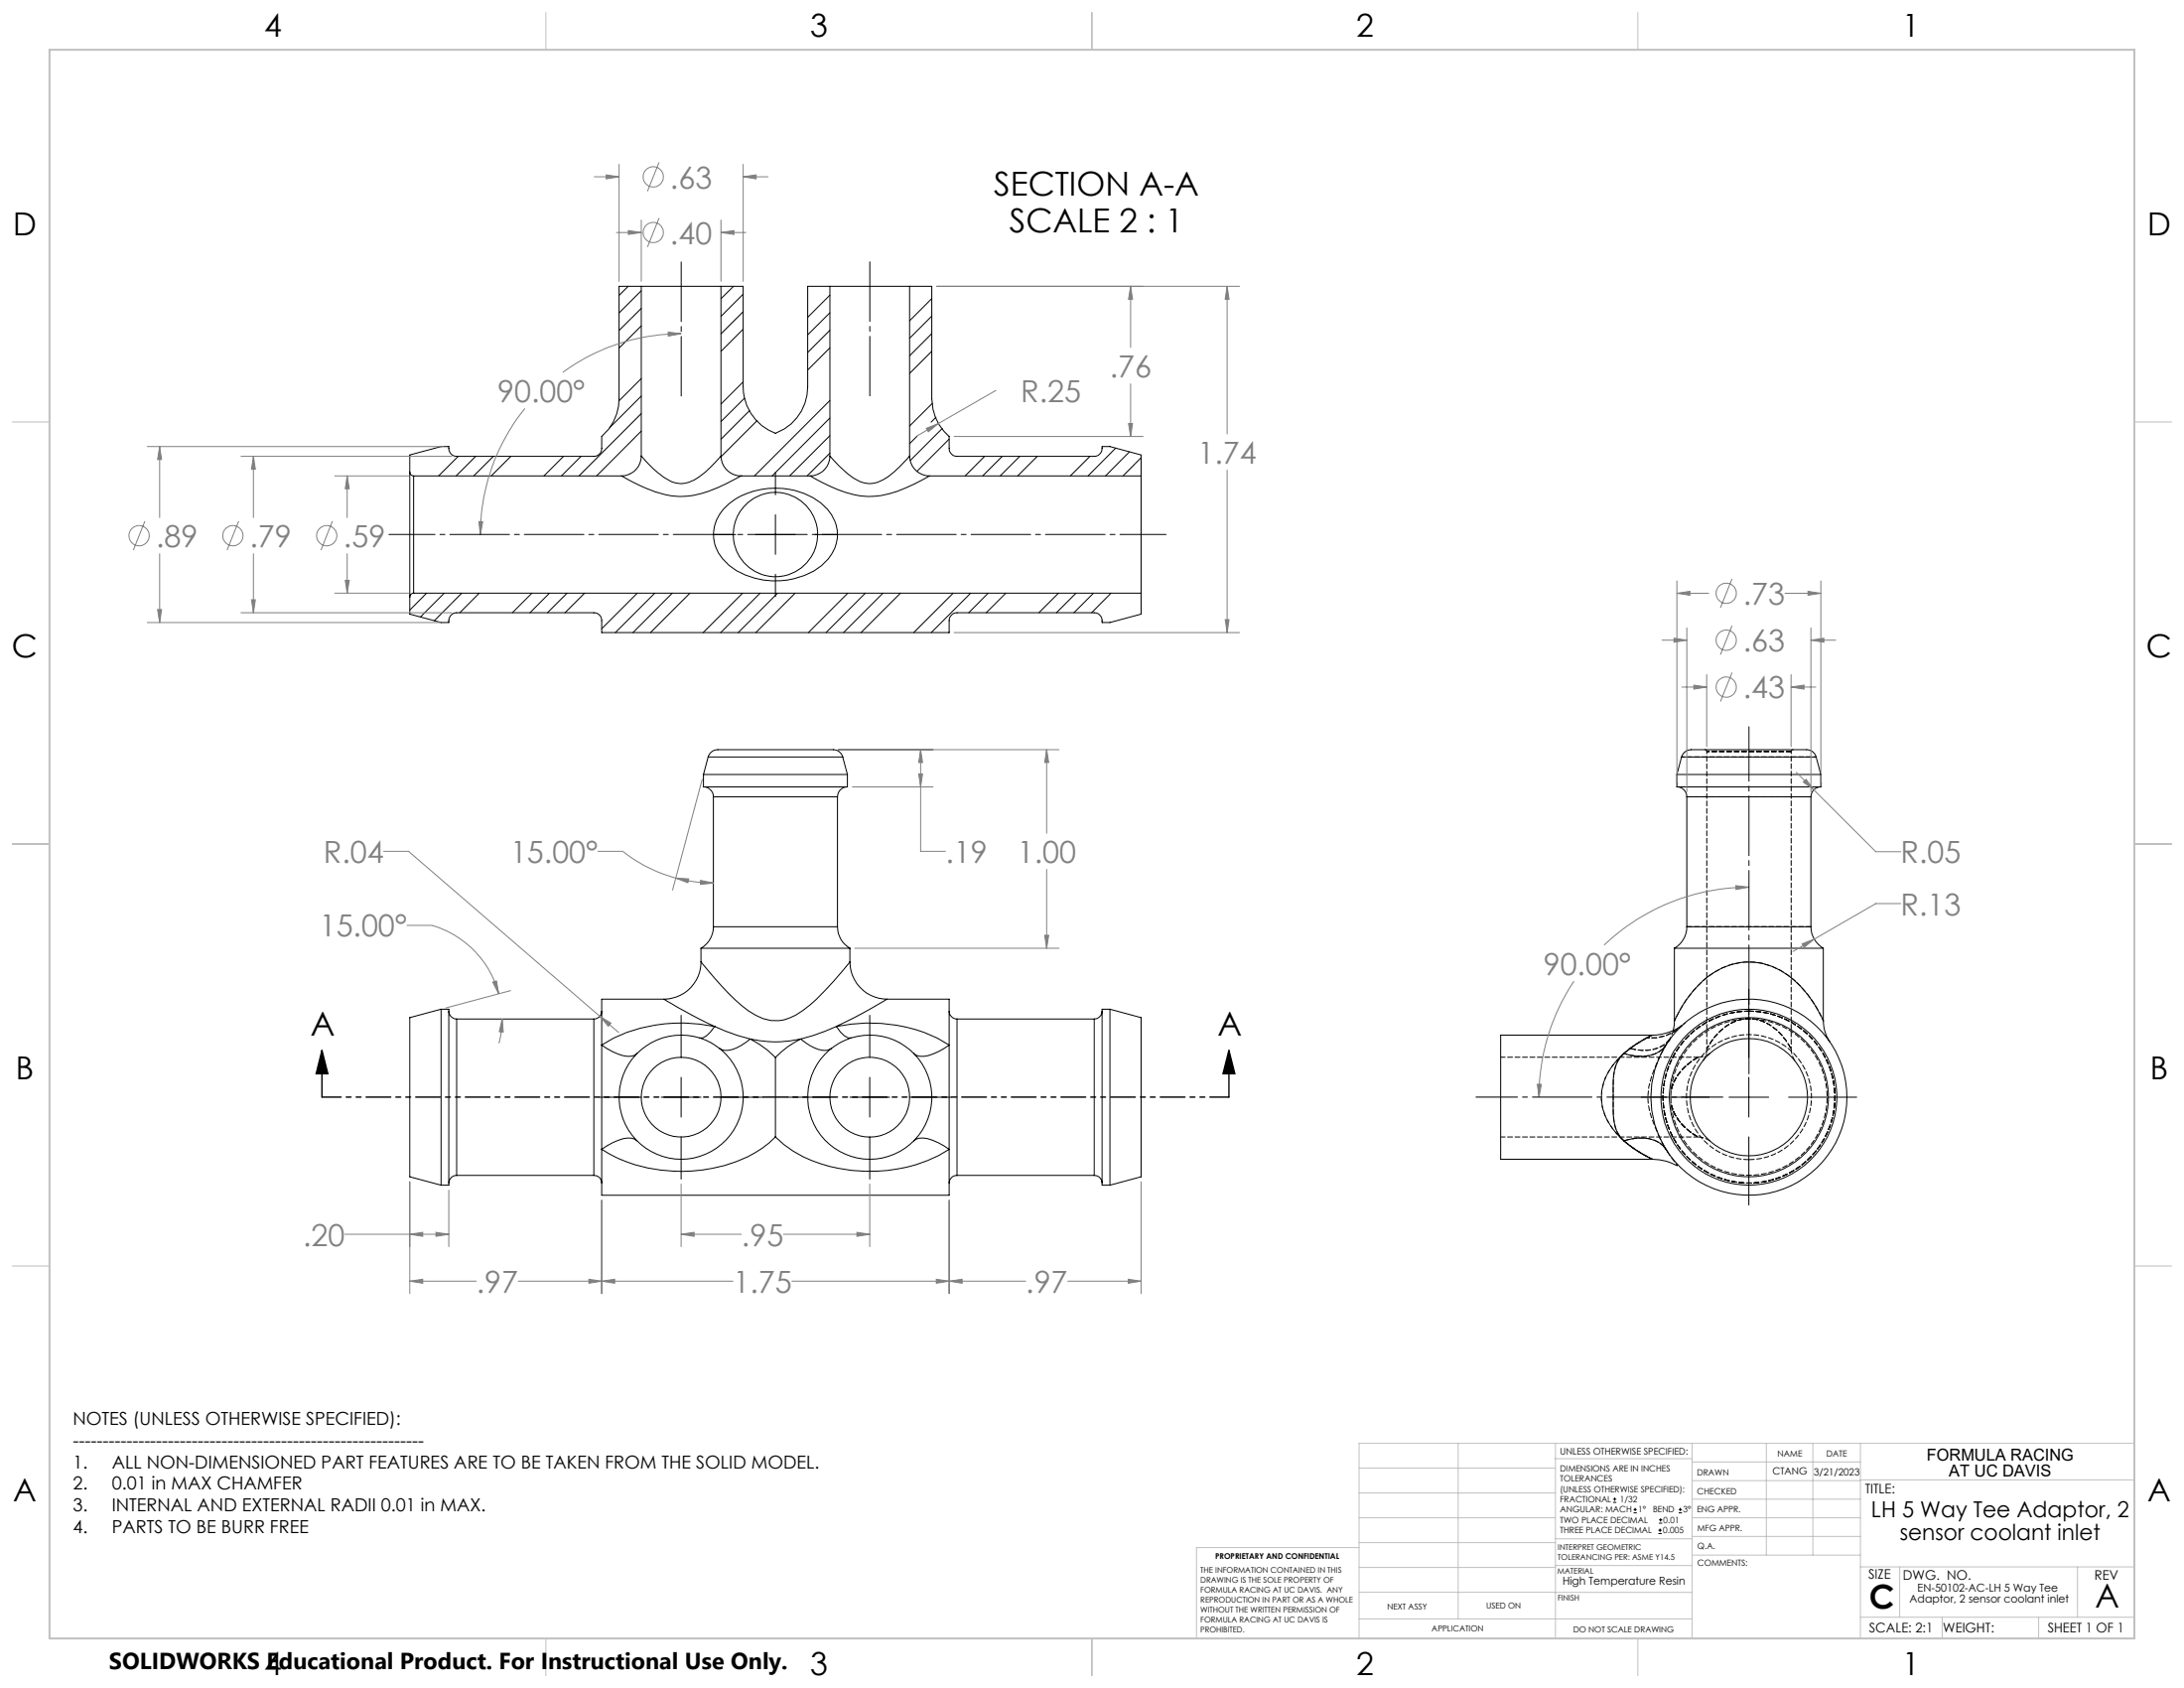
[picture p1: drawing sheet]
<svg xmlns="http://www.w3.org/2000/svg" width="559mm" height="432mm" viewBox="0 0 559 432" stroke-linecap="round" stroke-linejoin="round" font-family="sans-serif">
<g fill="none" stroke="#000" stroke-width=".25">
<path d="M160.7 73.2l-2.3 2.4M164.1 74.4l-5.7 5.6M164.1 78.9l-5.7 5.6M164.1 73.2h20.4M164.1 73.2h-5.7v28.8a12.7 12.7 0 0 1-4.4 9.7v3a1.99 1.99 0 0 1-2.1 2h-35.1a2.11 2.11 0 0 1-2-2.5h-1.9l-8.1 2.2v4.3M164.1 73.2v43.5M184.5 73.2h5.6v25.8a12.7 12.7 0 0 0 8.3 11.8 12.7 12.7 0 0 0 8.3-11.8v-25.8h5.6M184.5 73.2v43.5M187.7 73.2l-3.2 3.2M190.1 75.2l-5.6 5.7M190.1 79.7l-5.6 5.7M212.3 75.5l-5.6 5.7"/>
<path d="M212.3 73.2h20.4M212.3 73.2v43.5M232.7 73.2h5.7v28.8a12.7 12.7 0 0 0 4.5 9.7v3a2.05 2.05 0 0 0 2 2h35.1a2.11 2.11 0 0 0 2-2.5h2l8 2.2v5.3M232.7 73.2v43.5M238.4 76.4l-5.7 5.7M164.1 96.8l-5.8 5.8M164.1 83.4l-5.7 5.6M190.1 97.7l-5.6 5.7M190.1 84.2l-5.6 5.7M212.3 80l-5.6 5.7M212.3 84.5l-5.6 5.7M212.3 89l-5.6 5.7"/>
<path d="M238.4 80.9l-5.7 5.6M238.4 89.9l-5.7 5.6M238.4 85.3l-5.7 5.7M117.2 116.7l-5 5M121.7 116.7l-5 5M126.2 116.7l-5 5M130.7 116.7l-5 5M144.2 116.7l-5 5M148.7 116.7l-5 5M164.1 105.8l-16 15.9M164.1 110.3l-11.5 11.4M164.1 101.3l-8.1 8.1"/>
<path d="M164.1 116.7a5.1 5.1 0 0 1-5.1 5M164.1 116.7a28.5 28.5 0 0 0 7.8 6.5 6.7 6.7 0 0 0 7-1.2l3-2.5 2.6-2.8M184.5 116.7a5.1 5.1 0 0 0 5 5M190.5 101.8l-6 6M191.8 105l-7.3 7.4M193.7 107.6l-9.2 9.2M212.3 102.4l-19.3 19.3M212.3 106.9l-14.7 14.8M212.3 111.4l-10.3 10.3M212.3 115.9l-5.8 5.8M212.3 116.7a5.1 5.1 0 0 1-5 5M212.3 116.7a38.4 38.4 0 0 0 6 5.6 7.1 7.1 0 0 0 8.9-.3l3-2.6 2.5-2.7"/>
<path d="M232.7 116.7a5.1 5.1 0 0 0 5.1 5M234.6 111.6l-1.9 1.9M238.5 103.2l-5.8 5.8M239.5 106.7l-1.3 1.3M241.1 109.6l-8.2 8.2M242.9 112.3l-8.3 8.3M251.9 116.7l-5 5M256.4 116.7l-5 5M260.9 116.7l-5 5M265.4 116.7l-5 5M278.9 116.7l-5 5M285.5 114.6l-7.1 7.1"/>
<path d="M289 115.6l-6.1 6.1M292 117.1l-4.7 4.6M104.8 120.7a1.02 1.02 0 0 0 1 1M104.8 120.7v32.1M105.8 121.7v30M105.8 121.7h53.2M159 121.7l.1 .1a43.9 43.9 0 0 0 12.8 5.1 22.6 22.6 0 0 0 13.7-3.1l3.9-2M182.5 136.7h5.7M185.1 130.3a19 19 0 0 1 18.3-4.8 14 14 0 0 1 10.5 8.6 9.9 9.9 0 0 1-3.7 10.6 19.8 19.8 0 0 1-23.7-.1 9.7 9.7 0 0 1-1.4-14.3zM189.5 121.7h.1M189.5 121.7h17.8M193.3 136.7h10.2"/>
<path d="M198.4 120.9v5.7M198.4 131.7v10.1M207.3 121.7l.1 .1a42.1 42.1 0 0 0 12.8 5.1l1.8 .1a29.8 29.8 0 0 0 14.9-4.7l.9-.6M208.6 136.7h5.7M237.8 121.7h54.2M292 121.7v30M105.8 151.7a.97 .97 0 0 0-1 1.1M105.8 151.7h186.2M109.1 151.7l-4.3 4.4M113.7 151.7l-6.1 6.1M118.1 151.7l-7 7.1M122.6 151.7l-4.9 5"/>
<path d="M136.1 151.7l-5 5M140.6 151.7l-5 5M145.1 151.7l-5 5M149.6 151.7l-5 5M163.1 151.7l-9.1 9.1M167.5 151.7l-10.1 10.1M172 151.7l-10 10.1M176.5 151.7l-10.1 10.1M190 151.7l-10.1 10.1M194.5 151.7l-10.1 10.1M198.4 146.9v5.7M199 151.7l-10.1 10.1"/>
<path d="M203.4 151.7l-10 10.1M216.9 151.7l-10.1 10.1M221.4 151.7l-10.1 10.1M225.9 151.7l-10.1 10.1M230.4 151.7l-10.1 10.1M243.9 151.7l-10.1 10.1M248.4 151.7l-10.1 10.1M252.8 151.7l-4.9 5M257.4 151.7l-5.1 5M270.8 151.7l-5 5M275.3 151.7l-5 5M279.8 151.7l-5 5"/>
<path d="M284.3 151.7l-5 5M292 151.7v5.4l-8 2.1h-2a2.1 2.1 0 0 0-2-2.5h-35.1a2.05 2.05 0 0 0-2 2.1v3h-88.9v-3a1.99 1.99 0 0 0-2.1-2.1h-35.1a2.11 2.11 0 0 0-2 2.5h-1.9l-8.1-2.1v-4.3M242.9 161.7l-.1 .1M180 198.1h36.8M180 198.1v3.2M181.2 193.6a3.1 3.1 0 0 1 3.7-1.8h27a3 3 0 0 1 3.7 1.8M181.2 193.6h34.4M181.2 193.6l-1.2 4.5M215.6 193.6l1.2 4.5M216.8 198.1v3.2M429 198.1h36.9M429 198.1v3.2"/>
<path d="M430.2 193.6a3.1 3.1 0 0 1 3.8-1.8h27a3 3 0 0 1 3.7 1.8M430.2 193.6h34.5M430.2 193.6l-1.2 4.5M464.7 193.6l1.2 4.5M465.9 198.1v3.2M180 201.3a2.53 2.53 0 0 1 2.5 2.5M180 201.3h36.8M182.5 203.8h31.8M182.5 203.8v33.3M214.3 203.8v33.3M216.8 201.3a2.53 2.53 0 0 0-2.5 2.5M429 201.3a2.53 2.53 0 0 1 2.6 2.5"/>
<path d="M429 201.3h36.9M431.6 203.8h31.7M431.6 203.8v33.3M463.3 203.8v33.3M465.9 201.3a2.53 2.53 0 0 0-2.6 2.5M182.5 237.1a6.3 6.3 0 0 1-3.1 5.5M182.5 237.1h31.8M214.3 237.1a6.3 6.3 0 0 0 3.2 5.5M431.6 237.1a6.3 6.3 0 0 1-3.2 5.5M431.6 237.1h31.7M463.3 237.1a6.3 6.3 0 0 0 3.2 5.5M112.9 258.2v45"/>
<path d="M112.9 258.2l-8.1 2.1v40.7l8.1 2.2M112.9 258.2h1.9v45h-1.9M114.8 258.7a2.05 2.05 0 0 0 2 2M154 258.7a1.99 1.99 0 0 1-2.1 2M169.9 255.6l7.2 4.1 5.7 2.9M174.3 259.7v10.8M179.4 246.1a9.5 9.5 0 0 1-9.5 9.5h-15.9v11.7M179.4 242.6h38.1M179.4 242.6v3.5M217.5 242.6l-.1 3.6a103.2 103.2 0 0 1-10.1 10.9 15 15 0 0 1-8 4 12.7 12.7 0 0 1-9.6-3.9 94.4 94.4 0 0 1-10.3-11.1M217.5 246.1a9.5 9.5 0 0 0 9.4 9.5M222.5 259.7v10.8"/>
<path d="M226.9 255.6h16v11.7M226.9 255.6l-6.1 3.5-6.8 3.5M242.9 258.7a2.05 2.05 0 0 0 2 2M282 258.7a2.05 2.05 0 0 1-2 2M284 258.2h-2v45h2M284 258.2v45M284 258.2l8 2.1v40.7l-8 2.2M428.4 242.6h38.1M428.4 242.6v18.5M447.5 253.1v17.4M466.5 242.6v18.6M116.8 260.7v40"/>
<path d="M116.8 260.7h35.1M151.9 260.7v40M154 267.3v26.7M154 267.3a12.1 12.1 0 0 0 7.6 2.9l.8-.3 .6-.4M174.3 275.6v10.2M182.8 262.6a39.7 39.7 0 0 0-28.8 4.7M182.8 262.6l-2 2.4-1 .5h-.8M182.8 262.6l5.9 2.3 3.3 .9M192 265.8l4.4 2.8 2 1.9M192 265.8a10.3 10.3 0 0 1-6.5 2.9l-1.4-.5M192 265.8a28.3 28.3 0 0 0 12.9 0M198.4 270.5v20.3"/>
<path d="M204.9 265.8a23 23 0 0 0-6.5 4.7M204.9 265.8a10.3 10.3 0 0 0 6.4 2.9l1.4-.5M214 262.6l1 1.4 1 1 1 .5h.8M214 262.6a39.4 39.4 0 0 1 28.9 4.7M214 262.6l-5.9 2.3-3.2 .9M222.5 275.6v10.2M242.9 267.3v26.7M242.9 267.3a12.1 12.1 0 0 1-7.7 2.9l-.8-.3-.6-.4M244.9 260.7v40M244.9 260.7h35.1M280 260.7v40M415.5 269.5a10.7 10.7 0 0 0-2.7 7.9v4.6a21.6 21.6 0 0 0 1 7.7l1.7 2.1"/>
<path d="M422.7 264.8h.1M422.7 264.8h-38.7v31.7h38.7l-.4-.2a30.8 30.8 0 0 1-6.8-4.5M422.7 264.8l-1.4 .7a30.1 30.1 0 0 0-5.8 4M426.2 267.3a7.6 7.6 0 0 1-7.4 2.9l-3.3-.7M428.4 261.1l-.3 2.5M428.4 261.1a29.5 29.5 0 0 1 10.5-12.5 16.5 16.5 0 0 1 20.2 2.2 31.9 31.9 0 0 1 7.4 10.4M430.4 262.3l-.3 .1a12.3 12.3 0 0 1-7.3 2.4M447.5 275.6v10.1M466.5 261.2a9.3 9.3 0 0 0 1.6 5.1M153.3 280.7h10.8M154 294v11.8h88.9v-11.8M163 291.8a3.7 3.7 0 0 0-3.6-.5 16.9 16.9 0 0 0-5.4 2.7"/>
<path d="M169.2 280.7h10.2M174.3 290.8v10.8M184.4 280.7h10.8M198.4 290.8a31 31 0 0 1-18.7 8.5 38.6 38.6 0 0 1-25.7-5.3M198.4 290.8a32.5 32.5 0 0 0 19.5 8.6 39.3 39.3 0 0 0 25-5.4M201.6 280.7h10.8M217.5 280.7h10.1M222.5 290.8v10.8M232.7 280.7h10.8M233.8 291.8a3.7 3.7 0 0 1 3.6-.5 17.2 17.2 0 0 1 5.5 2.7M415.5 291.8a11 11 0 0 1 9 .5l1.4 1.2M419.9 280.7h17.4"/>
<path d="M422.8 296.5a12.5 12.5 0 0 1 5.7 1.4l.7 .3M442.4 280.7h10.1M447.5 290.8v17.5M457.6 280.7h17.5M116.8 300.7a1.99 1.99 0 0 0-2 1.9M116.8 300.7h35.1M151.9 300.7a1.93 1.93 0 0 1 2.1 1.9M244.9 300.7a1.99 1.99 0 0 0-2 1.9M244.9 300.7h35.1M280 300.7a1.99 1.99 0 0 1 2 1.9M412.7 384.3h.9M412.7 383.5h.9"/>
<path d="M413.1 383.1v.8M418 387h.8M418 386.2h.8M418.4 385.7v.9M424.3 392.3h.9M424.3 391.4h.9M424.5 389.6h.8M424.5 388.8h.8M424.7 391v.9M424.9 388.4v.8M429.5 387h.9M429.5 386.2h.9"/>
<path d="M429.9 385.7v.9"/>
<circle cx="198.4" cy="136.7" r="10.8"/>
<circle cx="174.3" cy="280.7" r="10.2"/>
<circle cx="174.3" cy="280.7" r="15.9"/>
<circle cx="222.5" cy="280.7" r="15.9"/>
<circle cx="222.5" cy="280.7" r="10.2"/>
<circle cx="447.5" cy="280.7" r="22.5"/>
<circle cx="447.5" cy="280.7" r="20.4"/>
<circle cx="447.5" cy="280.7" r="25.1"/>
<circle cx="447.5" cy="280.7" r="15"/>
</g>
<path d="M436.7 192.3v76.1M428.5 261.1a30 30 0 0 1 9.7-12.1 16.6 16.6 0 0 1 21 1.8 31.7 31.7 0 0 1 7.3 10.3M431 261.8l-.9 .7M447.5 260.6a20 20 0 0 0-17.6 29.5 20 20 0 0 0 34.3 1.6 20 20 0 0 0-14.9-31l-1.8-.1M458.3 268.3v-76M424.7 291l1.7 3.2M429.2 298.1l-3.3-4.6" fill="none" stroke="#000" stroke-width=".25" stroke-dasharray="1.3 .6" stroke-dashoffset=".7"/>
<path d="M447.5 258.6a22 22 0 0 1 19.4 32.5 22 22 0 0 1-37.8 1.6 22 22 0 0 1 16.5-34l1.9-.1M447.5 258.6a22 22 0 0 0-19.4 32.5 22 22 0 0 0 37.8 1.6 22 22 0 0 0-16.5-34l-1.9-.1M428.1 263.6l-1.2 2.7" fill="none" stroke="#000" stroke-width=".25" stroke-dasharray="1.3 .6" stroke-dashoffset=".1"/>
<path d="M464.7 193.6h-34.4M421.3 265.5a11.1 11.1 0 0 0 8.8-3M427.3 265.8l-2 3.2M430.1 262.5a11.1 11.1 0 0 1-8.8 3" fill="none" stroke="#000" stroke-width=".25" stroke-dasharray="1.3 .6" stroke-dashoffset=".6"/>
<path d="M417.1 268.2a9.2 9.2 0 0 0 10.2-2.4M425.9 293.5a7.6 7.6 0 0 0-7.1-2.4l-3.3 .7" fill="none" stroke="#000" stroke-width=".25" stroke-dasharray="1.3 .6" stroke-dashoffset="-.2"/>
<path d="M426.3 267.3a7.6 7.6 0 0 1-7.5 2.9l-3.3-.7M424.6 290.8a25.5 25.5 0 0 1-3-10.2 25.6 25.6 0 0 1 3-10.1M426.8 294.8l-.5-.8" fill="none" stroke="#000" stroke-width=".25" stroke-dasharray="1.3 .6" stroke-dashoffset=".5"/>
<path d="M421.3 265.5l1.5-.7" fill="none" stroke="#000" stroke-width=".25" stroke-dasharray="1.3 .6" stroke-dashoffset=".8"/>
<g fill="none" stroke="#000" stroke-width=".25" stroke-dasharray="1.3 .6">
<path d="M458.3 192.3h-21.6h21.6M463.4 203.8h-31.8M431.6 237h31.8M417.1 268.2l4.2-2.7M421.3 265.5l-4.2 2.7M426.8 266.5l.2-.4M426.9 266.3l.1-.2M427.3 265.8l-.3 .4M430.4 262.3h.1M436.7 268.4a5 5 0 0 1-.9 2.9M459.2 271.3a5.1 5.1 0 0 1-.9-3M468.2 266.5v-.1"/>
<path d="M425.9 293.5l.4 .5M425.9 293.5v-.1M426.3 294l.2 .3"/>
</g>
<path d="M415.5 269.5l3.2-2.4 4.1-2.3-1.5 .7M436.7 268.4a14.5 14.5 0 0 1 8.9-7.6 10.7 10.7 0 0 1 10.4 4.1l2.3 3.4a15.3 15.3 0 0 0-8-7.3 10.3 10.3 0 0 0-11 3.6l-1.1 1.3-1.5 2.5M427.7 282.8a13.8 13.8 0 0 0 6.8 8 14 14 0 0 1-6.8-8" fill="none" stroke="#000" stroke-width=".25" stroke-dasharray="1.3 .6" stroke-dashoffset=".3"/>
<path d="M417.1 268.2a17.9 17.9 0 0 0-7.3 10.7 14.6 14.6 0 0 0 4.8 12.1l4 3.1 4.2 2.4a32.6 32.6 0 0 1-7.3-4.7M427.6 278.7a13.8 13.8 0 0 1 6.9-8.3M427.6 278.7a13.3 13.3 0 0 1 6.9-8.3M434.5 270.4a15 15 0 0 0-6.6 7.4l-.3 1M434.5 270.4a13.9 13.9 0 0 0-6.9 8.4M437.6 269.4a5 5 0 0 1-3.1 1M434.5 290.9a5 5 0 0 1 3.1 1M447.5 296.6a16 16 0 0 1-14.1-23.5 16 16 0 0 1 27.4-1.4 16 16 0 0 1-11.7 24.9h-1.6" fill="none" stroke="#000" stroke-width=".25" stroke-dasharray="1.3 .6" stroke-dashoffset="-.1"/>
<path d="M434.5 270.4h-50.5M384 290.8h50.5M415.5 291.8a9.5 9.5 0 0 1-2.7-7.2v-4.2a30.1 30.1 0 0 1 .5-7.6l1.3-2.3 .9-1M427.7 282.6a14 14 0 0 0 6.8 8.2 14.5 14.5 0 0 1-6.8-8" fill="none" stroke="#000" stroke-width=".25" stroke-dasharray="1.3 .6" stroke-dashoffset=".2"/>
<path d="M436.2 191.7l.3 .2 .2 .4M458.3 192.3l.1-.4 .4-.2M424.3 271.2l1-2.2M426.8 266.5l.5-.7M422.8 296.5a27.5 27.5 0 0 1-11-9 13.3 13.3 0 0 1 2.8-17.2l2.5-2.1" fill="none" stroke="#000" stroke-width=".25" stroke-dasharray="1.3 .6" stroke-dashoffset=".4"/>
<g fill="none" stroke="#808080" stroke-width=".25">
<path d="M152 45.2h6.4M155.1 44.7l3.3 .5-3.3 .6zM157.7 59.5h6.4M158.4 42.1v29.9M160.8 59l3.3 .5-3.3 .5zM164.1 56.3v15.7M168.6 55.8l-2.9 7.4M168.6 41.5l-2.9 7.4M184.5 59.5l3.3-.5v1zM184.5 56.3v15.7M184.5 59.5h6.3M190.1 45.2l3.4-.5v1.1z"/>
<path d="M190.1 42.1v29.9M190.1 45.2h6.4M239.7 73.2h77.4M289.3 73.2l.5 3.4h-1.1zM289.3 73.2v15.7M314 73.2l.5 3.4h-1zM314 73.2v37.8M171 84.9l3.3 .5-3.3 .6zM174.3 85.4a51.2 51.2 0 0 0-30.3 9.8M254.8 99.9l-14.7 8.4M289.3 98.2v13.5M37.7 114.2h75.9"/>
<path d="M40.9 114.2l.4 3.3h-1zM40.9 114.2v18.2M61.7 116.7h53.9M64.8 116.7l.5 3.4h-1zM64.8 116.7v15.7M134.3 104.5a51.2 51.2 0 0 0-11.4 32.2M237 109.6l3.1-1.3-2.6 2.2zM240.1 108.3l-5.5 3.2M244.1 111.7h48.4M288.7 108.3h1.1l-.5 3.4zM37.1 133.3l-3 7.4M61.1 133.3l-3 7.4"/>
<path d="M85.1 133.3l-3 7.4M85.7 121.7h18.9M88.8 121.7l.6 3.3h-1.1zM88.8 121.7v10.7M122.5 133.4l1 .1-.6 3.2zM314 120.3v41.5M37.7 159.2h75.9M40.3 155.9h1l-.4 3.3zM40.9 141.6v17.6M61.7 156.7h53.9M64.3 153.4h1l-.5 3.3zM64.8 141.6v15.1"/>
<path d="M85.7 151.7h18.9M88.3 148.4h1.1l-.6 3.3zM88.8 141.6v10.1M313.5 158.5h1l-.5 3.3zM429 151.8l3.4-.5v1zM429 148.6v51.4M429 151.8h8.2M443.2 148.1l-3 7.4M456.7 151.8h9.2M462.6 151.3l3.3 .5-3.3 .5zM465.9 148.6v51.4M244.1 161.8h73"/>
<path d="M425.2 163.8h6.4M428.3 163.3l3.3 .5-3.3 .5zM430.3 175.8h6.4M431.6 160.6v42M433.4 175.3l3.3 .5-3.3 .5zM436.7 172.6v18.4M443.2 172l-3 7.5M443.2 160.1l-3 7.4M458.3 175.8l3.3-.5v1zM458.3 172.6v18.4M458.3 175.8h6.3M463.3 163.8l3.4-.5v1z"/>
<path d="M463.3 160.6v42M463.3 163.8h6.4M179.7 199.4l-7.6 28.3M214.5 191.8h56.5M235.1 198h.9l-.5 3.3zM235.5 191.8l.5 3.3h-.9zM235.5 191.8v26h6.4M267.8 191.8l.5 3.3h-1zM267.8 191.8v21.3M459.6 197.6l20.4 20.3h6.3M462.1 199.4l2 2.6-2.7-1.9zM98.2 217.8h6.3l49 42.2"/>
<path d="M153 217.8h6.3a37.4 37.4 0 0 0 13.6 6.8M218.1 201.3h20.6M104.1 236.7h6.4a24.8 24.8 0 0 1 17.1 17.5M172.9 224.6l3.3 .2-.2 1zM172.9 224.6l4.3 .9 5.3 .4M179.2 225.2l3.3 .7-3.3 .3zM267.3 239.3h1l-.5 3.3zM267.8 222.4v20.2M444.1 226.6l3.4 .3-3.3 .6zM447.5 226.9a54.1 54.1 0 0 0-37.1 14.9M486.3 231.1h-6.3l-15.8 9.1M126.1 251.2l.9-.3 .6 3.3z"/>
<path d="M130.7 253.4l-16.6 4.4M153.5 260l2.8 1.7-.7 .8zM153.5 260l4.8 4.1M218.7 242.6h52.3M402.7 251a53.3 53.3 0 0 0-8.9 29.7M461.1 241.4l3.1-1.2-2.6 2.1zM464.2 240.2l-5.5 3.2M128.5 260.7l.3 3.3-1.1-.1zM128.5 260.7a25.6 25.6 0 0 1-.8 6.2M393.3 277.4h1.1l-.6 3.3zM88.2 315.7h26.6M104.8 315.7l3.4-.5v1.1z"/>
<path d="M104.8 302.3v28.6M111.5 315.2l3.3 .5-3.3 .6zM114.8 304.4v14.5M154 307v23.9M174.3 315.7l3.3-.5v1.1zM174.3 315.7h15.4M174.3 302.9v16M200.4 315.7h22.1M219.3 315.2l3.2 .5-3.2 .6zM222.5 302.9v16M242.9 307v23.9M292 302.3v28.6"/>
<path d="M104.8 327.7l3.4-.5v1.1zM104.8 327.7h17M132.6 327.7h54.9M150.7 327.2l3.3 .5-3.3 .6zM154 327.7l3.3-.5v1.1zM202.6 327.7h59.8M239.6 327.2l3.3 .5-3.3 .6zM242.9 327.7l3.3-.5v1.1zM273.2 327.7h18.8M288.7 327.2l3.3 .5-3.3 .6z"/>
<circle cx="167.1" cy="59.5" r="2.59"/>
<circle cx="167.1" cy="45.2" r="2.59"/>
<circle cx="35.6" cy="137" r="2.59"/>
<circle cx="59.6" cy="137" r="2.59"/>
<circle cx="83.6" cy="137" r="2.59"/>
<circle cx="441.7" cy="151.8" r="2.59"/>
<circle cx="441.7" cy="175.8" r="2.59"/>
<circle cx="441.7" cy="163.8" r="2.59"/>
</g>
<path d="M82.4 268.7l1.5 6h-3zM82.4 268.7v12M314.4 268.7l1.5 6h-3zM314.4 268.7v12" fill="none" stroke="#000" stroke-width=".35"/>
<path d="M99.5 136.7h198.8" fill="none" stroke="#000" stroke-width=".25" stroke-dasharray="15.2 1.3 1.3 1.3" stroke-dashoffset="3.5"/>
<path d="M174.3 66.2v35.9M222.6 66.2v35.9" fill="none" stroke="#000" stroke-width=".25" stroke-dasharray="15.2 1.3 1.3 1.3" stroke-dashoffset="-.8"/>
<path d="M447.5 274.7v-88.8" fill="none" stroke="#000" stroke-width=".25" stroke-dasharray="15.2 1.3 1.3 1.3" stroke-dashoffset="1.3"/>
<path d="M377.6 280.6h63.2" fill="none" stroke="#000" stroke-width=".25" stroke-dasharray="15.2 1.3 1.3 1.3" stroke-dashoffset="4.6"/>
<path d="M314.4 280.6h-232" fill="none" stroke="#000" stroke-width=".35" stroke-dasharray="6.3 1.3 1.3 1.3 1.3 1.3" stroke-dashoffset="1.5"/>
<g fill="none" stroke="#c0c0c0" stroke-width=".25">
<path d="M139.7 3.2v9.5M279.4 3.2v9.5M419.1 3.2v9.5M3.1 107.9h9.6M546.1 107.9h9.5M3.1 215.9h9.6M546.1 215.9h9.5M3.1 323.8h9.6M546.1 323.8h9.5M347.7 375.6h50.3M373.1 369.2v44.9M398 369.2v49.9"/>
<path d="M398 373.1h34.9M432.9 369.2v49.9M432.9 378.7h43.1M432.9 374h43.1M451.9 369.2v28.6M463.8 369.2v28.6M476 369.2v49.9M476 378.6h70.1M546.1 369.2h-198.4v49.9M347.7 394.6h50.3M347.7 388.3h50.3M347.7 381.9h50.3"/>
<path d="M347.7 395.9h-41.6v23.2M398 393.6h35M432.9 383.5h43.1M432.9 388.3h43.1M432.9 393h43.1M433 397.8h43M139.7 419.1v9.6M279.4 419.1v9.6M347.7 414.1h85.2M347.7 401h50.3M347.7 407.3h50.3M398 407.4h34.9"/>
<path d="M398 400.5h35M419.1 419.1v9.6M476 413.7h70.1M476 400.8h70.1M486.1 400.8v12.9M496.9 413.7v5.4M521.6 413.7v5.4M531.6 400.8v12.9"/>
</g>
<path d="M12.7 12.7h533.4v406.4h-533.4z" fill="none" stroke="#c0c0c0" stroke-width=".5"/>
<path d="M314.4 268.7l1.5 6h-3zM82.4 268.7l1.5 6h-3z" fill="#000"/>
<path d="M104.8 327.7l3.4-.5v1.1zM150.7 327.2l3.3 .5-3.3 .6zM111.5 315.2l3.3 .5-3.3 .6zM104.8 315.7l3.4-.5v1.1zM242.9 327.7l3.3-.5v1.1zM288.7 327.2l3.3 .5-3.3 .6zM267.3 239.3h1l-.5 3.3zM267.8 191.8l.5 3.3h-1zM154 327.7l3.3-.5v1.1zM239.6 327.2l3.3 .5-3.3 .6zM235.5 191.8l.5 3.3h-.9zM235.1 198h.9l-.5 3.3zM172.9 224.6l3.3 .2-.2 1zM179.2 225.2l3.3 .7-3.3 .3zM128.5 260.7l.3 3.3-1.1-.1zM126.1 251.2l.9-.3 .6 3.3zM153.5 260l2.1 2.5 .7-.8zM174.3 315.7l3.3-.5v1.1zM219.3 315.2l3.2 .5-3.2 .6zM184.5 59.5l3.3-.5v1zM160.8 59l3.3 .5-3.3 .5zM155.1 44.7l3.3 .5-3.3 .6zM190.1 45.2l3.4-.5v1.1zM88.8 121.7l.6 3.3h-1.1zM88.3 148.4h1.1l-.6 3.3zM64.8 116.7l.5 3.4h-1zM64.3 153.4h1l-.5 3.3zM40.9 114.2l.4 3.3h-1zM40.3 155.9h1l-.4 3.3zM237 109.6l.5 .9 2.6-2.2zM313.5 158.5h1l-.5 3.3zM314 73.2l.5 3.4h-1zM289.3 73.2l.5 3.4h-1.1zM288.7 108.3h1.1l-.5 3.4zM171 84.9l3.3 .5-3.3 .6zM122.5 133.4l1 .1-.6 3.2zM433.4 175.3l3.3 .5-3.3 .5zM458.3 175.8l3.3-.5v1zM428.3 163.3l3.3 .5-3.3 .5zM463.3 163.8l3.4-.5v1zM429 151.8l3.4-.5v1zM462.6 151.3l3.3 .5-3.3 .5zM444.1 226.6l3.4 .3-3.3 .6zM393.3 277.4h1.1l-.6 3.3zM461.1 241.4l.5 .9 2.6-2.1zM462.1 199.4l-.7 .7 2.7 1.9z" fill="#808080"/>
<g font-size="8.5">
<text x="254.3" y="50">SECTION A-A</text>
<text x="258.3" y="59.5">SCALE 2 : 1</text>
<text x="79.5" y="265">A</text>
<text x="311.5" y="265">A</text>
<text x="478.3" y="411.4">C</text>
<text x="536.1" y="411.3">A</text>
</g>
<g font-size="8.1">
<text x="67.6" y="9.3">4</text>
<text x="207.3" y="9.3">3</text>
<text x="347" y="9.3">2</text>
<text x="486.7" y="9.3">1</text>
<text x="3.3" y="60.1">D</text>
<text x="549.4" y="60.1">D</text>
<text x="3" y="168">C</text>
<text x="549.1" y="168">C</text>
<text x="4" y="276">B</text>
<text x="550.1" y="276">B</text>
<text x="3.3" y="383.9">A</text>
<text x="549.4" y="383.9">A</text>
<text x="67.6" y="428.4">4</text>
<text x="207.3" y="428.4">3</text>
<text x="347" y="428.4">2</text>
<text x="486.7" y="428.4">1</text>
</g>
<g font-size="7.8" fill="#808080">
<text x="171.4" y="48.2">.63</text>
<text x="171.4" y="62.4">.40</text>
<text x="283.9" y="96.5">.76</text>
<text x="127.3" y="102.8">90.00°</text>
<text x="261.2" y="102.8">R.25</text>
<text x="306.5" y="118.6">1.74</text>
<text x="39.9" y="140">.89</text>
<text x="63.9" y="140">.79</text>
<text x="87.9" y="140">.59</text>
<text x="446" y="154.7">.73</text>
<text x="446" y="166.7">.63</text>
<text x="446" y="178.7">.43</text>
<text x="82.8" y="220.7">R.04</text>
<text x="130.6" y="220.7">15.00°</text>
<text x="241.9" y="220.7">.19</text>
<text x="260.3" y="220.7">1.00</text>
<text x="486.3" y="220.8">R.05</text>
<text x="81.7" y="239.6">15.00°</text>
<text x="486.3" y="234.1">R.13</text>
<text x="394.9" y="249.3">90.00°</text>
<text x="77.5" y="318.7">.20</text>
<text x="189.7" y="318.7">.95</text>
<text x="121.9" y="330.7">.97</text>
<text x="187.6" y="330.7">1.75</text>
<text x="262.4" y="330.7">.97</text>
</g>
<text font-size="5.9" x="27.9" y="427">SOLIDWORKS Educational Product. For Instructional Use Only.</text>
<g font-size="5.6">
<text x="478.8" y="388.2">LH 5 Way Tee Adaptor, 2</text>
<text x="486.1" y="393.9">sensor coolant inlet</text>
</g>
<g font-size="4.6">
<text x="18.6" y="364.4">NOTES (UNLESS OTHERWISE SPECIFIED):</text>
<text x="18.6" y="370">-----------------------------------------------------------</text>
<text x="18.6" y="375.5">1.</text>
<text x="28.7" y="375.5">ALL NON-DIMENSIONED PART FEATURES ARE TO BE TAKEN FROM THE SOLID MODEL.</text>
<text x="18.6" y="381.1">2.</text>
<text x="28.7" y="381.1">0.01 in MAX CHAMFER</text>
<text x="18.6" y="386.7">3.</text>
<text x="28.7" y="386.7">INTERNAL AND EXTERNAL RADII 0.01 in MAX.</text>
<text x="18.6" y="392.3">4.</text>
<text x="28.7" y="392.3">PARTS TO BE BURR FREE</text>
</g>
<g font-size="4.2">
<text x="493" y="373.5">FORMULA RACING</text>
<text x="498.7" y="377.8">AT UC DAVIS</text>
</g>
<g font-size="3.4">
<text x="477.2" y="381.9">TITLE:</text>
<text x="478.1" y="404">SIZE</text>
<text x="486.9" y="404">DWG. NO.</text>
<text x="535.9" y="404.1">REV</text>
<text x="478.2" y="417.6">SCALE: 2:1</text>
<text x="497.1" y="417.7">WEIGHT:</text>
<text x="523.9" y="417.6">SHEET 1 OF 1</text>
</g>
<g font-size="2.8">
<text x="399.8" y="405.4">High Temperature Resin</text>
<text x="490.6" y="407.2">EN-50102-AC-LH 5 Way Tee</text>
<text x="488.6" y="410">Adaptor, 2 sensor coolant inlet</text>
</g>
<g font-size="2.5">
<text x="453.5" y="377.2">CTANG</text>
<text x="464.1" y="377.3">3/21/2023</text>
</g>
<text font-size="2.4" x="399.2" y="372.1">UNLESS OTHERWISE SPECIFIED:</text>
<g font-size="2.2">
<text x="399.2" y="376.4">DIMENSIONS ARE IN INCHES</text>
<text x="434.2" y="377.3">DRAWN</text>
<text x="454.8" y="372.5">NAME</text>
<text x="467.3" y="372.6">DATE</text>
<text x="399.2" y="379">TOLERANCES</text>
<text x="399.2" y="381.7">(UNLESS OTHERWISE SPECIFIED):</text>
<text x="434.3" y="382.2">CHECKED</text>
<text x="399.2" y="389.6">TWO PLACE DECIMAL</text>
<text x="399.2" y="384.3">FRACTIONAL</text>
<text x="399.2" y="387">ANGULAR: MACH</text>
<text x="414.5" y="384.3">1/32</text>
<text x="419.1" y="387">1°</text>
<text x="422.9" y="387">BEND</text>
<text x="425.6" y="389.6">0.01</text>
<text x="430.6" y="387">3°</text>
<text x="434.2" y="386.9">ENG APPR.</text>
<text x="399.2" y="392.3">THREE PLACE DECIMAL</text>
<text x="425.5" y="392.3">0.005</text>
<text x="434.3" y="391.6">MFG APPR.</text>
<text x="434.3" y="396.3">Q.A.</text>
<text x="434.3" y="400.5">COMMENTS:</text>
</g>
<g font-size="2.1">
<text x="354.9" y="411.6">NEXT ASSY</text>
<text x="380.3" y="411.6">USED ON</text>
<text x="366.3" y="417.4">APPLICATION</text>
<text x="402.5" y="417.5">DO NOT SCALE DRAWING</text>
</g>
<g font-size="2">
<text x="310.9" y="398.8">PROPRIETARY AND CONFIDENTIAL</text>
<text x="398.6" y="396.5">INTERPRET GEOMETRIC</text>
<text x="398.6" y="399">TOLERANCING PER: ASME Y14.5</text>
<text x="307.2" y="402.4">THE INFORMATION CONTAINED IN THIS</text>
<text x="307.2" y="404.9">DRAWING IS THE SOLE PROPERTY OF</text>
<text x="307.2" y="407.5">FORMULA RACING AT UC DAVIS. ANY</text>
<text x="398.5" y="402.6">MATERIAL</text>
<text x="307.2" y="410">REPRODUCTION IN PART OR AS A WHOLE</text>
<text x="307.2" y="412.5">WITHOUT THE WRITTEN PERMISSION OF</text>
<text x="398.5" y="409.4">FINISH</text>
<text x="307.2" y="415">FORMULA RACING AT UC DAVIS IS</text>
<text x="307.2" y="417.6">PROHIBITED.</text>
</g>
</svg>
